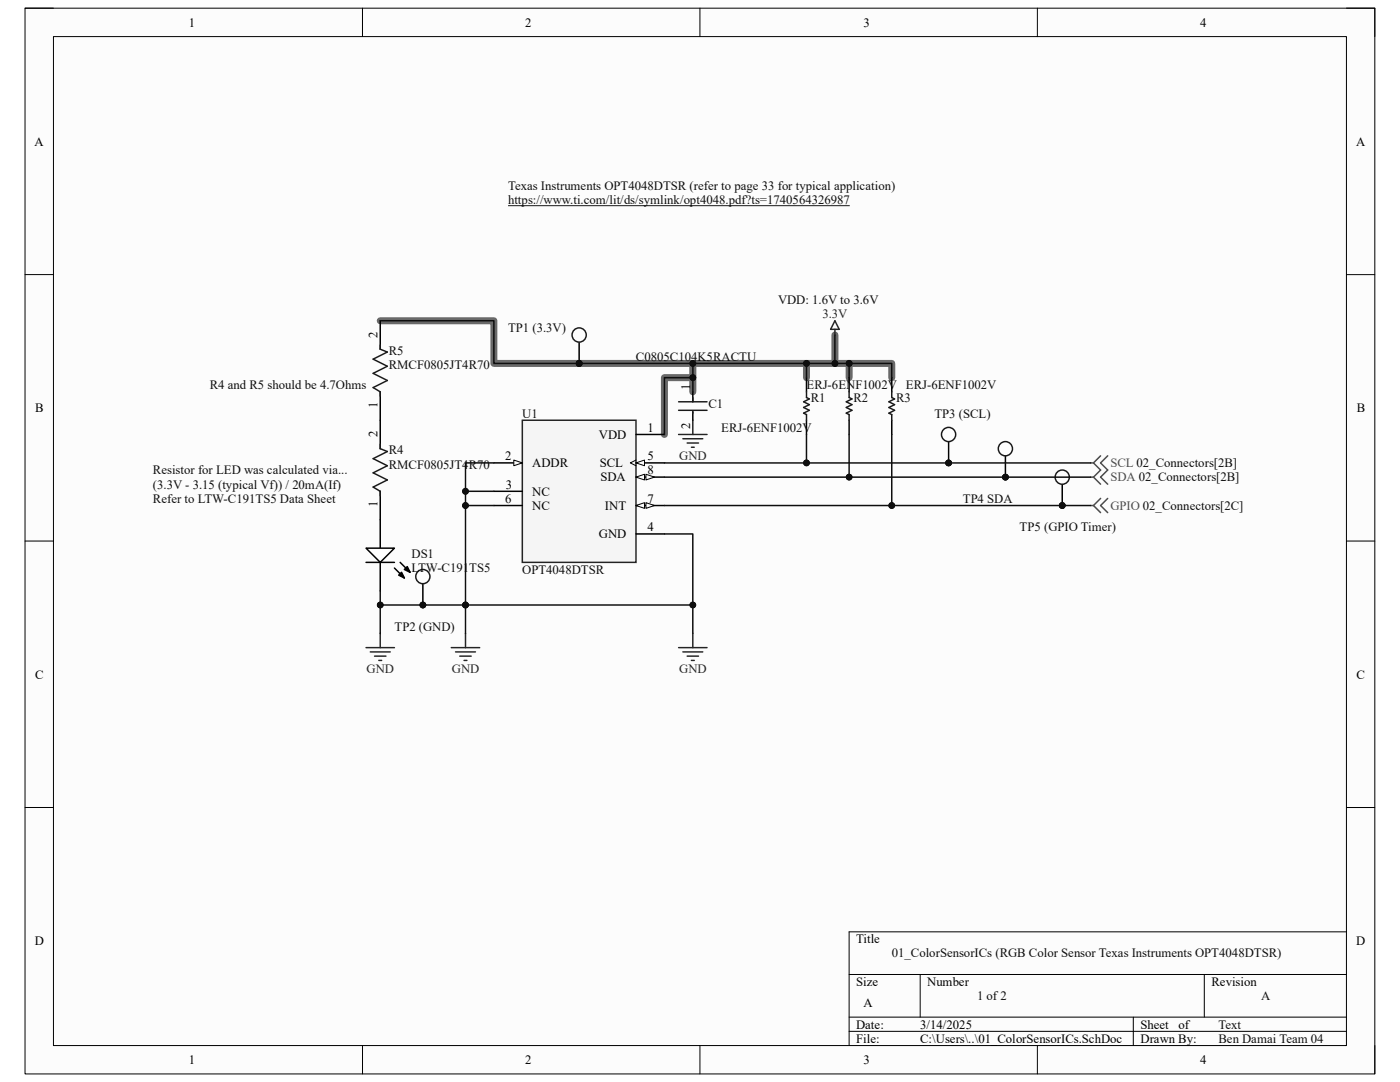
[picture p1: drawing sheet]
<svg xmlns="http://www.w3.org/2000/svg" width="279mm" height="216mm" viewBox="0 0 279 216" stroke-linecap="round" stroke-linejoin="round" font-family="sans-serif">
<path d="M5 1.6h269.4v212.7h-269.4z" fill-rule="evenodd" fill="#fcfcfc"/>
<path d="M5 1.6h269.4v212.7h-269.4z" fill="none" stroke="#000" stroke-width=".2"/>
<path d="M10.7 7.3h258v201.3h-258z" fill-rule="evenodd" fill="#fcfcfc"/>
<g fill="none" stroke="#000" stroke-width=".2">
<path d="M5 1.6h5.7M10.7 7.3h258v201.3h-258zM72.3 1.6v5.7M139.7 1.6v5.7M207 1.6v5.7M268.7 1.6h5.7v5.7M5 54.8h5.7M268.7 54.8h5.7M5 108h5.7M268.7 108h5.7M5 161.1h5.7M268.7 161.1h5.7"/>
<path d="M169.5 194.4h99.2M183.6 194.4v8.6M240.3 194.4v8.6M268.7 185.9h-99.2v22.7M72.3 208.6v5.7M139.7 208.6v5.7M169.5 203h99.2M169.5 205.8h99.2M207 208.6v5.7M226.2 203v5.6M274.4 208.6v5.7"/>
</g>
<path d="M75.9 64h22.7v8.5h62.4v2.9M138.3 78.2v-2.8h-5.7v11.3M138.3 72.5v2.9M161 72.5h8.5v2.9M166.6 66.8v5.7M169.5 72.5h8.5v2.9" fill="none" stroke="#686868" stroke-width="1.4"/>
<path d="M104.2 83.9h22.7v28.3h-22.7z" fill-rule="evenodd" fill="#f5f5f5"/>
<path d="M104.2 83.9h22.7v28.3h-22.7z" fill="none" stroke="#262626" stroke-width=".3"/>
<path d="M98.6 92.4h5.6" fill="none" stroke="#000" stroke-width=".3"/>
<path d="M102.5 91.8l1.7 .6-1.7 .5z" fill="#fbfbfb"/>
<path d="M102.5 91.8l1.7 .6-1.7 .5z" fill="none" stroke="#000" stroke-width=".2"/>
<path d="M98.6 98h5.6M126.9 86.7h5.7M126.9 92.4h5.7M98.6 100.9h5.6" fill="none" stroke="#000" stroke-width=".3"/>
<path d="M126.9 92.4l1.7-.6v1.1z" fill="#fbfbfb"/>
<path d="M126.9 92.4l1.7-.6v1.1zM126.9 91.8l-1.1 .6 1.1 .5" fill="none" stroke="#000" stroke-width=".2"/>
<path d="M126.9 95.2h5.7" fill="none" stroke="#000" stroke-width=".3"/>
<path d="M126.9 95.2l1.7-.6v1.2z" fill="#fbfbfb"/>
<path d="M126.9 95.2l1.7-.6v1.2z" fill="none" stroke="#000" stroke-width=".2"/>
<path d="M128.9 94.6l1.7 .6-1.7 .6z" fill="#fbfbfb"/>
<path d="M128.9 94.6l1.7 .6-1.7 .6z" fill="none" stroke="#000" stroke-width=".2"/>
<path d="M126.9 100.9h5.7" fill="none" stroke="#000" stroke-width=".3"/>
<path d="M126.9 100.9l1.7-.6v1.1z" fill="#fbfbfb"/>
<path d="M126.9 100.9l1.7-.6v1.1z" fill="none" stroke="#000" stroke-width=".2"/>
<path d="M128.9 100.3l1.7 .6-1.7 .5z" fill="#fbfbfb"/>
<path d="M128.9 100.3l1.7 .6-1.7 .5z" fill="none" stroke="#000" stroke-width=".2"/>
<path d="M126.9 106.5h5.7" fill="none" stroke="#000" stroke-width=".3"/>
<g fill="none" stroke="#262626" stroke-width=".3">
<path d="M166.6 64l.9 1.7h-1.7zM166.6 65.7v1.1M135.4 86.7h5.7M136.3 87.5h4M137.1 88.4h2.3M138 89.2h.6M138.3 83.9v2.8M73.1 129.2h5.6M73.9 130.1h4M74.8 130.9h2.2M75.6 131.8h.6M75.9 126.4v2.8"/>
<path d="M90.1 129.2h5.6M90.9 130.1h4M91.8 130.9h2.2M92.6 131.8h.6M92.9 126.4v2.8M135.4 129.2h5.7M136.3 130.1h4M137.1 130.9h2.3M138 131.8h.6M138.3 126.4v2.8"/>
</g>
<path d="M217.7 92.4h.5M217.7 95.2h.5M218.2 92.4l1.4 1.4-1.4 1.4M218.2 95.2l1.4 1.4M219.6 91l-1.4 1.4M219.6 99.5l-1.4 1.4M221.1 91l-1.5 1.4 1.5 1.4-1.5 1.4 1.5 1.4M221.1 99.5l-1.5 1.4 1.5 1.4M217.7 100.9h.5M218.2 100.9l1.4 1.4" fill="none" stroke="#4c4c4c" stroke-width=".3"/>
<path d="M101.4 41h68.2" fill="none" stroke="#0e0e0e" stroke-width=".2"/>
<circle cx="115.6" cy="72.5" r=".57" fill="#0e0e0e"/>
<circle cx="115.6" cy="72.5" r=".57" fill="none" stroke="#0e0e0e" stroke-width=".2"/>
<path d="M115.6 66.8v5.7" fill="none" stroke="#000" stroke-width=".3"/>
<circle cx="115.6" cy="72.5" r=".57" fill="#0e0e0e"/>
<circle cx="115.6" cy="72.5" r=".57" fill="none" stroke="#0e0e0e" stroke-width=".2"/>
<circle cx="115.6" cy="66.8" r="1.42" fill="#fefefe"/>
<circle cx="115.6" cy="66.8" r="1.42" fill="none" stroke="#1c1c1c" stroke-width=".3"/>
<circle cx="84.4" cy="120.7" r=".57" fill="#0e0e0e"/>
<circle cx="84.4" cy="120.7" r=".57" fill="none" stroke="#0e0e0e" stroke-width=".2"/>
<path d="M84.4 115.1v5.6" fill="none" stroke="#000" stroke-width=".3"/>
<circle cx="84.4" cy="120.7" r=".57" fill="#0e0e0e"/>
<circle cx="84.4" cy="120.7" r=".57" fill="none" stroke="#0e0e0e" stroke-width=".2"/>
<circle cx="84.4" cy="115.1" r="1.42" fill="#fefefe"/>
<circle cx="84.4" cy="115.1" r="1.42" fill="none" stroke="#1c1c1c" stroke-width=".3"/>
<circle cx="189.3" cy="92.4" r=".57" fill="#0e0e0e"/>
<circle cx="189.3" cy="92.4" r=".57" fill="none" stroke="#0e0e0e" stroke-width=".2"/>
<path d="M189.3 86.7v5.7" fill="none" stroke="#000" stroke-width=".3"/>
<circle cx="189.3" cy="92.4" r=".57" fill="#0e0e0e"/>
<circle cx="189.3" cy="92.4" r=".57" fill="none" stroke="#0e0e0e" stroke-width=".2"/>
<circle cx="189.3" cy="86.7" r="1.42" fill="#fefefe"/>
<circle cx="189.3" cy="86.7" r="1.42" fill="none" stroke="#1c1c1c" stroke-width=".3"/>
<circle cx="200.7" cy="95.2" r=".57" fill="#0e0e0e"/>
<circle cx="200.7" cy="95.2" r=".57" fill="none" stroke="#0e0e0e" stroke-width=".2"/>
<path d="M200.6 89.5v5.7" fill="none" stroke="#000" stroke-width=".3"/>
<circle cx="200.7" cy="95.2" r=".57" fill="#0e0e0e"/>
<circle cx="200.7" cy="95.2" r=".57" fill="none" stroke="#0e0e0e" stroke-width=".2"/>
<circle cx="200.6" cy="89.5" r="1.42" fill="#fefefe"/>
<circle cx="200.6" cy="89.5" r="1.42" fill="none" stroke="#1c1c1c" stroke-width=".3"/>
<circle cx="212" cy="100.9" r=".57" fill="#0e0e0e"/>
<circle cx="212" cy="100.9" r=".57" fill="none" stroke="#0e0e0e" stroke-width=".2"/>
<path d="M212 95.2v5.7" fill="none" stroke="#000" stroke-width=".3"/>
<circle cx="212" cy="100.9" r=".57" fill="#0e0e0e"/>
<circle cx="212" cy="100.9" r=".57" fill="none" stroke="#0e0e0e" stroke-width=".2"/>
<circle cx="212" cy="95.2" r="1.42" fill="#fefefe"/>
<circle cx="212" cy="95.2" r="1.42" fill="none" stroke="#1c1c1c" stroke-width=".3"/>
<path d="M75.9 103.7v5.7M75.9 112.2v5.7" fill="none" stroke="#000" stroke-width=".3"/>
<path d="M73.1 109.4h5.6l-2.8 2.8z" fill="#fefefe"/>
<g fill="none" stroke="#000" stroke-width=".3">
<path d="M138.3 78.2v2M161 75.4v2.8M169.5 75.4v2.8M178 75.4v2.8M75.9 83.9v5.6M75.9 98v5.7M138.3 82.2v1.7M161 83.9v2.8M169.5 83.9v2.8M178 83.9v2.8M73.1 109.4h5.6l-2.8 2.8zM73.1 112.2h5.6"/>
<path d="M78.7 113.3l2 2M79.6 114.8l.5-.6 .6 1.1zM79.9 112.2l1.9 2M80.7 113.6l.6-.5 .5 1.1z"/>
</g>
<path d="M79.6 114.8l.5-.6 .6 1.1zM80.7 113.6l.6-.5 .5 1.1z" fill="#000"/>
<path d="M138.3 79.3v.9M161 78.2v1.1l.5 .3-1.1 .6 1.1 .5-1.1 .6 1.1 .6-1.1 .5 .6 .3v1.2M169.5 78.2v1.1l.5 .3-1.1 .6 1.1 .5-1.1 .6 1.1 .6-1.1 .5 .6 .3v1.2M178 78.2v1.1l.5 .3-1.1 .6 1.1 .5-1.1 .6 1.1 .6-1.1 .5 .6 .3v1.2M75.9 88.7v.8l1.4 .6-2.8 1.4 2.8 1.4-2.8 1.5 2.8 1.4-2.8 1.4 1.4 .8v.9M135.4 80.2h5.7M135.4 81.9h5.7M138.3 82.2v.2" fill="none" stroke="#1c1c1c" stroke-width=".3"/>
<path d="M132.6 106.5h5.7v19.9" fill="none" stroke="#0e0e0e" stroke-width=".3"/>
<circle cx="138.3" cy="120.7" r=".57" fill="#0e0e0e"/>
<circle cx="138.3" cy="120.7" r=".57" fill="none" stroke="#0e0e0e" stroke-width=".2"/>
<path d="M98.6 98h-5.7v28.4" fill="none" stroke="#0e0e0e" stroke-width=".3"/>
<circle cx="92.9" cy="98" r=".57" fill="#0e0e0e"/>
<circle cx="92.9" cy="98" r=".57" fill="none" stroke="#0e0e0e" stroke-width=".2"/>
<circle cx="92.9" cy="100.9" r=".57" fill="#0e0e0e"/>
<circle cx="92.9" cy="100.9" r=".57" fill="none" stroke="#0e0e0e" stroke-width=".2"/>
<circle cx="92.9" cy="120.7" r=".57" fill="#0e0e0e"/>
<circle cx="92.9" cy="120.7" r=".57" fill="none" stroke="#0e0e0e" stroke-width=".2"/>
<path d="M92.9 100.9h5.7" fill="none" stroke="#0e0e0e" stroke-width=".3"/>
<circle cx="92.9" cy="100.9" r=".57" fill="#0e0e0e"/>
<circle cx="92.9" cy="100.9" r=".57" fill="none" stroke="#0e0e0e" stroke-width=".2"/>
<path d="M132.6 92.4h85.1" fill="none" stroke="#0e0e0e" stroke-width=".3"/>
<circle cx="161" cy="92.4" r=".57" fill="#0e0e0e"/>
<circle cx="161" cy="92.4" r=".57" fill="none" stroke="#0e0e0e" stroke-width=".2"/>
<circle cx="189.3" cy="92.4" r=".57" fill="#0e0e0e"/>
<circle cx="189.3" cy="92.4" r=".57" fill="none" stroke="#0e0e0e" stroke-width=".2"/>
<path d="M132.6 95.2h85.1" fill="none" stroke="#0e0e0e" stroke-width=".3"/>
<circle cx="169.5" cy="95.2" r=".57" fill="#0e0e0e"/>
<circle cx="169.5" cy="95.2" r=".57" fill="none" stroke="#0e0e0e" stroke-width=".2"/>
<circle cx="200.7" cy="95.2" r=".57" fill="#0e0e0e"/>
<circle cx="200.7" cy="95.2" r=".57" fill="none" stroke="#0e0e0e" stroke-width=".2"/>
<path d="M132.6 100.9h85.1" fill="none" stroke="#0e0e0e" stroke-width=".3"/>
<circle cx="178" cy="100.9" r=".57" fill="#0e0e0e"/>
<circle cx="178" cy="100.9" r=".57" fill="none" stroke="#0e0e0e" stroke-width=".2"/>
<circle cx="212" cy="100.9" r=".57" fill="#0e0e0e"/>
<circle cx="212" cy="100.9" r=".57" fill="none" stroke="#0e0e0e" stroke-width=".2"/>
<path d="M161 86.7v5.7" fill="none" stroke="#0e0e0e" stroke-width=".3"/>
<circle cx="161" cy="92.4" r=".57" fill="#0e0e0e"/>
<circle cx="161" cy="92.4" r=".57" fill="none" stroke="#0e0e0e" stroke-width=".2"/>
<path d="M169.5 86.7v8.5" fill="none" stroke="#0e0e0e" stroke-width=".3"/>
<circle cx="169.5" cy="95.2" r=".57" fill="#0e0e0e"/>
<circle cx="169.5" cy="95.2" r=".57" fill="none" stroke="#0e0e0e" stroke-width=".2"/>
<path d="M178 86.7v14.2" fill="none" stroke="#0e0e0e" stroke-width=".3"/>
<circle cx="178" cy="100.9" r=".57" fill="#0e0e0e"/>
<circle cx="178" cy="100.9" r=".57" fill="none" stroke="#0e0e0e" stroke-width=".2"/>
<path d="M161 72.5h8.5v2.9" fill="none" stroke="#0e0e0e" stroke-width=".3"/>
<circle cx="169.5" cy="72.5" r=".57" fill="#0e0e0e"/>
<circle cx="169.5" cy="72.5" r=".57" fill="none" stroke="#0e0e0e" stroke-width=".2"/>
<circle cx="166.6" cy="72.5" r=".57" fill="#0e0e0e"/>
<circle cx="166.6" cy="72.5" r=".57" fill="none" stroke="#0e0e0e" stroke-width=".2"/>
<circle cx="161" cy="72.5" r=".57" fill="#0e0e0e"/>
<circle cx="161" cy="72.5" r=".57" fill="none" stroke="#0e0e0e" stroke-width=".2"/>
<path d="M169.5 72.5h8.5v2.9" fill="none" stroke="#0e0e0e" stroke-width=".3"/>
<circle cx="169.5" cy="72.5" r=".57" fill="#0e0e0e"/>
<circle cx="169.5" cy="72.5" r=".57" fill="none" stroke="#0e0e0e" stroke-width=".2"/>
<path d="M166.6 66.8v5.7" fill="none" stroke="#0e0e0e" stroke-width=".3"/>
<circle cx="166.6" cy="72.5" r=".57" fill="#0e0e0e"/>
<circle cx="166.6" cy="72.5" r=".57" fill="none" stroke="#0e0e0e" stroke-width=".2"/>
<path d="M98.6 92.4h-5.7v5.6" fill="none" stroke="#0e0e0e" stroke-width=".3"/>
<circle cx="92.9" cy="98" r=".57" fill="#0e0e0e"/>
<circle cx="92.9" cy="98" r=".57" fill="none" stroke="#0e0e0e" stroke-width=".2"/>
<path d="M75.9 120.7h17" fill="none" stroke="#0e0e0e" stroke-width=".3"/>
<circle cx="75.9" cy="120.7" r=".57" fill="#0e0e0e"/>
<circle cx="75.9" cy="120.7" r=".57" fill="none" stroke="#0e0e0e" stroke-width=".2"/>
<circle cx="84.4" cy="120.7" r=".57" fill="#0e0e0e"/>
<circle cx="84.4" cy="120.7" r=".57" fill="none" stroke="#0e0e0e" stroke-width=".2"/>
<circle cx="92.9" cy="120.7" r=".57" fill="#0e0e0e"/>
<circle cx="92.9" cy="120.7" r=".57" fill="none" stroke="#0e0e0e" stroke-width=".2"/>
<path d="M92.9 120.7h45.4" fill="none" stroke="#0e0e0e" stroke-width=".3"/>
<circle cx="138.3" cy="120.7" r=".57" fill="#0e0e0e"/>
<circle cx="138.3" cy="120.7" r=".57" fill="none" stroke="#0e0e0e" stroke-width=".2"/>
<circle cx="92.9" cy="120.7" r=".57" fill="#0e0e0e"/>
<circle cx="92.9" cy="120.7" r=".57" fill="none" stroke="#0e0e0e" stroke-width=".2"/>
<path d="M75.9 117.9v8.5" fill="none" stroke="#0e0e0e" stroke-width=".3"/>
<circle cx="75.9" cy="120.7" r=".57" fill="#0e0e0e"/>
<circle cx="75.9" cy="120.7" r=".57" fill="none" stroke="#0e0e0e" stroke-width=".2"/>
<path d="M75.9 64v5.7M75.9 78.2v5.7" fill="none" stroke="#000" stroke-width=".3"/>
<path d="M75.9 68.8v.9l1.4 .5-2.8 1.5 2.8 1.4-2.8 1.4 2.8 1.4-2.8 1.4 1.4 .9v.8" fill="none" stroke="#1c1c1c" stroke-width=".3"/>
<path d="M75.9 64h22.7v8.5h17" fill="none" stroke="#0e0e0e" stroke-width=".3"/>
<circle cx="115.6" cy="72.5" r=".57" fill="#0e0e0e"/>
<circle cx="115.6" cy="72.5" r=".57" fill="none" stroke="#0e0e0e" stroke-width=".2"/>
<path d="M115.6 72.5h45.4v2.9" fill="none" stroke="#0e0e0e" stroke-width=".3"/>
<circle cx="161" cy="72.5" r=".57" fill="#0e0e0e"/>
<circle cx="161" cy="72.5" r=".57" fill="none" stroke="#0e0e0e" stroke-width=".2"/>
<circle cx="138.3" cy="72.5" r=".57" fill="#0e0e0e"/>
<circle cx="138.3" cy="72.5" r=".57" fill="none" stroke="#0e0e0e" stroke-width=".2"/>
<circle cx="115.6" cy="72.5" r=".57" fill="#0e0e0e"/>
<circle cx="115.6" cy="72.5" r=".57" fill="none" stroke="#0e0e0e" stroke-width=".2"/>
<path d="M138.3 78.2v-2.8h-5.7v11.3" fill="none" stroke="#0e0e0e" stroke-width=".3"/>
<circle cx="138.3" cy="75.4" r=".57" fill="#0e0e0e"/>
<circle cx="138.3" cy="75.4" r=".57" fill="none" stroke="#0e0e0e" stroke-width=".2"/>
<path d="M138.3 72.5v2.9" fill="none" stroke="#0e0e0e" stroke-width=".3"/>
<circle cx="138.3" cy="75.4" r=".57" fill="#0e0e0e"/>
<circle cx="138.3" cy="75.4" r=".57" fill="none" stroke="#0e0e0e" stroke-width=".2"/>
<circle cx="138.3" cy="72.5" r=".57" fill="#0e0e0e"/>
<circle cx="138.3" cy="72.5" r=".57" fill="none" stroke="#0e0e0e" stroke-width=".2"/>
<g font-size="2.5">
<text x="37.7" y="5.3">1</text>
<text x="104.8" y="5.3">2</text>
<text x="172.3" y="5.3">3</text>
<text x="239.5" y="5.3">4</text>
<text x="6.9" y="29.1">A</text>
<text x="270.6" y="29.1">A</text>
<text x="75.3" y="67.4" transform="rotate(-90 75.3 67.4)">2</text>
<text x="137.7" y="77.9" transform="rotate(-90 137.7 77.9)">1</text>
<text x="7" y="82.3">B</text>
<text x="75.3" y="81.4" transform="rotate(-90 75.3 81.4)">1</text>
<text x="270.8" y="82.3">B</text>
<text x="75.3" y="87.2" transform="rotate(-90 75.3 87.2)">2</text>
<text x="119.5" y="87.5">VDD</text>
<text x="129.2" y="86.1">1</text>
<text x="137.7" y="85.6" transform="rotate(-90 137.7 85.6)">2</text>
<text x="100.8" y="91.8">2</text>
<text x="106.2" y="93.2">ADDR</text>
<text x="119.7" y="93.2">SCL</text>
<text x="129.2" y="91.8">5</text>
<text x="129.2" y="94.7">8</text>
<text x="75.3" y="101.3" transform="rotate(-90 75.3 101.3)">1</text>
<text x="100.8" y="100.3">6</text>
<text x="100.9" y="97.5">3</text>
<text x="106.2" y="98.9">NC</text>
<text x="106.2" y="101.7">NC</text>
<text x="119.8" y="96.1">SDA</text>
<text x="120.7" y="101.7">INT</text>
<text x="129.2" y="100.3">7</text>
<text x="119.5" y="107.4">GND</text>
<text x="129.2" y="106">4</text>
<text x="7" y="135.4">C</text>
<text x="270.7" y="135.4">C</text>
<text x="6.9" y="188.6">D</text>
<text x="170.9" y="188.2">Title</text>
<text x="270.7" y="188.6">D</text>
<text x="170.9" y="196.7">Size</text>
<text x="185" y="196.7">Number</text>
<text x="241.8" y="196.7">Revision</text>
<text x="172.3" y="201">A</text>
<text x="170.9" y="205.2">Date:</text>
<text x="170.9" y="208.1">File:</text>
<text x="183.6" y="205.2">3/14/2025</text>
<text x="183.7" y="208.1">C:\Users\..\01_ColorSensorICs.SchDoc</text>
<text x="227.6" y="205.2">Sheet</text>
<text x="227.6" y="208.1">Drawn By:</text>
<text x="235.2" y="205.2">of</text>
<text x="37.7" y="212.3">1</text>
<text x="104.8" y="212.3">2</text>
<text x="172.3" y="212.3">3</text>
<text x="239.5" y="212.3">4</text>
</g>
<g font-size="2.5" fill="#0e0e0e">
<text x="101.4" y="40.8">https://www.ti.com/lit/ds/symlink/opt4048.pdf?ts=1740564326987</text>
<text x="101.4" y="37.9">Texas Instruments OPT4048DTSR (refer to page 33 for typical application)</text>
<text x="155.3" y="60.6">VDD: 1.6V to 3.6V</text>
<text x="77.6" y="70.8">R5</text>
<text x="101.4" y="66.3">TP1 (3.3V)</text>
<text x="126.9" y="72">C0805C104K5RACTU</text>
<text x="41.9" y="77.6">R4 and R5 should be 4.7Ohms</text>
<text x="77.6" y="73.7">RMCF0805JT4R70</text>
<text x="161" y="77.6">ERJ-6ENF1002V</text>
<text x="180.8" y="77.6">ERJ-6ENF1002V</text>
<text x="104.2" y="83.3">U1</text>
<text x="141.4" y="81.3">C1</text>
<text x="161.8" y="80.2">R1</text>
<text x="170.3" y="80.2">R2</text>
<text x="178.8" y="80.2">R3</text>
<text x="186.5" y="83.3">TP3 (SCL)</text>
<text x="143.9" y="86.1">ERJ-6ENF1002V</text>
<text x="30.5" y="94.7">Resistor for LED was calculated via...</text>
<text x="77.6" y="90.7">R4</text>
<text x="77.6" y="93.5">RMCF0805JT4R70</text>
<text x="30.5" y="97.5">(3.3V - 3.15 (typical Vf)) / 20mA(If)</text>
<text x="30.5" y="100.3">Refer to LTW-C191TS5 Data Sheet</text>
<text x="192.2" y="100.3">TP4 SDA</text>
<text x="203.5" y="106">TP5 (GPIO Timer)</text>
<text x="82.1" y="111.4">DS1</text>
<text x="82.1" y="114.2">LTW-C191TS5</text>
<text x="104.2" y="114.5">OPT4048DTSR</text>
<text x="78.7" y="125.9">TP2 (GND)</text>
<text x="178" y="191.1">01_ColorSensorICs (RGB Color Sensor Texas Instruments OPT4048DTSR)</text>
<text x="195" y="199.6">1 of 2</text>
<text x="251.7" y="199.6">A</text>
<text x="243.2" y="208.1">Ben Damai Team 04</text>
<text x="243.2" y="205.2">Text</text>
</g>
<g font-size="2.5" fill="#262626">
<text x="164.1" y="63.5">3.3V</text>
<text x="135.6" y="91.8">GND</text>
<text x="73.2" y="134.4">GND</text>
<text x="90.2" y="134.4">GND</text>
<text x="135.6" y="134.4">GND</text>
</g>
<g font-size="2.5" fill="#4c4c4c">
<text x="221.6" y="93.2">SCL 02_Connectors[2B]</text>
<text x="221.6" y="96.1">SDA 02_Connectors[2B]</text>
<text x="221.6" y="101.7">GPIO 02_Connectors[2C]</text>
</g>
</svg>
